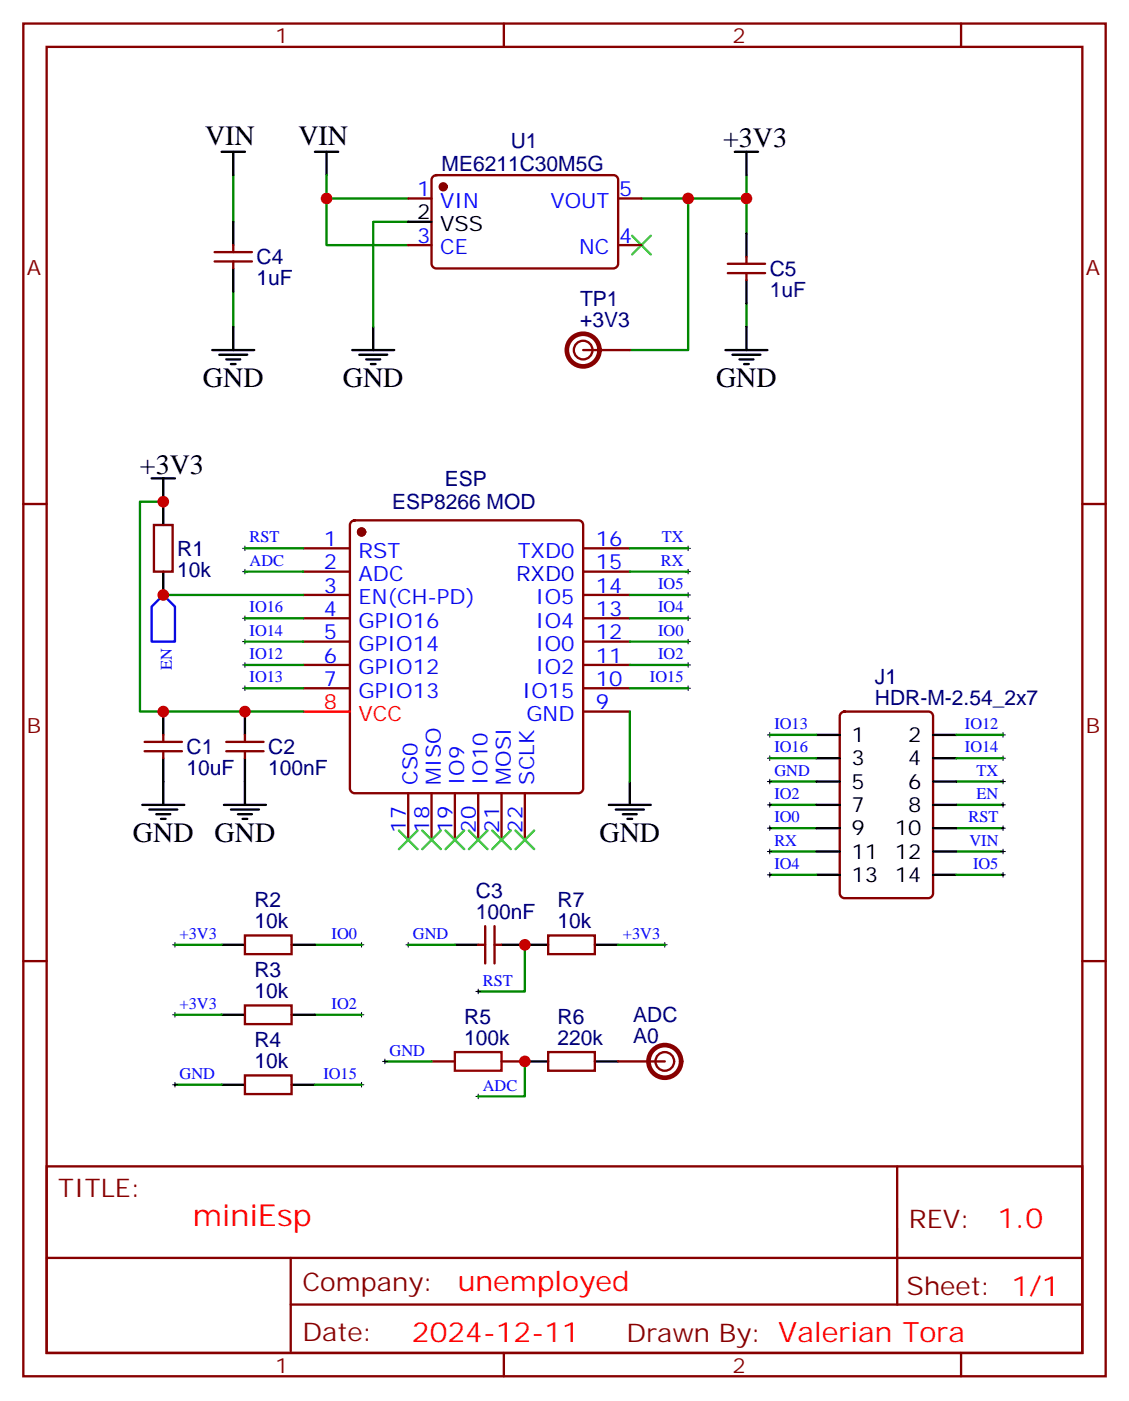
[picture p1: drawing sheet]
<svg xmlns="http://www.w3.org/2000/svg" width="171mm" height="212mm" viewBox="0 0 171 212" stroke-linecap="round" stroke-linejoin="round" font-family="sans-serif">
<g fill="none" stroke="#870000" stroke-width=".35">
<path d="M3.5 3.6h163.7v204.6h-163.7zM7.1 7.1h156.6v197.5h-156.6zM76.2 3.6v3.5M145.3 3.6v3.5M32.5 39.5h5.6M32.5 38.1h5.6M35.3 37.1v1M35.3 39.5v1.1M61.7 30h3.6M61.7 37.1h3.6M65.5 26.7l.5-.2h26.8a.71 .71 0 0 1 .7 .7v12.7a.76 .76 0 0 1-.7 .7h-26.8a.76 .76 0 0 1-.7-.7v-12.7zM93.5 30h3.5"/>
<path d="M93.5 37.1h3.5M110.1 39.9h5.6M112.9 38.8v1.1M88.2 53h7M110.1 41.3h5.6M112.9 41.3v1.1M3.5 76.2h3.6M23.3 79.4h2.8v7.1h-2.8zM53.2 78.9l.4-.2h33.9a.71 .71 0 0 1 .7 .7v39.9a.76 .76 0 0 1-.7 .7h-33.9a.76 .76 0 0 1-.7-.7v-39.9zM163.7 76.2h3.5M45.9 82.9h7M45.9 86.5h7"/>
<path d="M45.9 90h7M45.9 93.5h7M45.9 97h7M88.2 82.9h7M88.2 86.5h7M88.2 90h7M88.2 93.5h7M88.2 97h7M21.9 113.6h5.6M21.9 112.2h5.6M24.7 111.2v1M24.7 113.6v1.1"/>
<path d="M34.2 113.6h5.7M34.2 112.2h5.7M37 111.2v1M37 113.6v1.1M45.9 100.6h7M45.9 104.1h7M61.7 120v7M65.3 120v7M68.8 120v7M72.3 120v7M75.8 120v7M79.4 120v7"/>
<path d="M88.2 100.6h7M88.2 104.1h7M88.2 107.6h7M127.2 107.8l.5-.2h12.7a.71 .71 0 0 1 .7 .7v26.8a.76 .76 0 0 1-.7 .8h-12.7a.76 .76 0 0 1-.7-.8v-26.8zM3.5 145.4h3.6M37 152.1h7.1v2.8h-7.1zM37 141.5h7.1v2.8h-7.1zM72.3 142.9h1.1M73.4 140.1v5.6M74.8 140.1v5.6M74.8 142.9h1M82.9 159.1h7.1v2.9h-7.1z"/>
<path d="M82.9 141.5h7.1v2.8h-7.1zM163.7 145.4h3.5M7.1 176.4h156.6v28.2h-156.6zM37 162.7h7.1v2.8h-7.1zM65.3 160.5h3.5M75.8 160.5h3.6M93.5 160.5h7M135.7 176.4v20.9M7.1 190.3h156.5M44 197.3h119.6M44 190.3v14.1M76.2 204.6v3.6"/>
<path d="M145.3 204.6v3.6"/>
<circle cx="88.2" cy="53" r="1.41"/>
<circle cx="100.5" cy="160.5" r="1.41"/>
</g>
<g fill="#870000" stroke="#870000" stroke-width=".35">
<circle cx="54.7" cy="80.5" r=".53"/>
<circle cx="67" cy="28.3" r=".53"/>
</g>
<path d="M45.9 107.6h7" fill="none" stroke="#f00" stroke-width=".35"/>
<g fill="none" stroke="#3c3" stroke-width=".35">
<path d="M95.6 35.7l2.8 2.8M98.4 35.7l-2.8 2.8M60.3 125.6l2.8 2.8M63.1 125.6l-2.8 2.8M63.9 125.6l2.8 2.8M66.7 125.6l-2.8 2.8M67.4 125.6l2.8 2.8M70.2 125.6l-2.8 2.8M70.9 125.6l2.8 2.8M73.7 125.6l-2.8 2.8M74.4 125.6l2.9 2.8M77.3 125.6l-2.9 2.8"/>
<path d="M78 125.6l2.8 2.8M80.8 125.6l-2.8 2.8"/>
</g>
<g fill="none" stroke="#000" stroke-width=".15">
<path d="M36.7 82.9h.7M36.7 86.5h.7M36.7 97h.7M36.7 93.5h.7M37 82.6v.7M37 86.1v.7M37 93.2v.7M37 96.7v.7M103.7 82.9h.7M103.7 86.5h.7M103.7 97h.7M103.7 93.5h.7"/>
<path d="M103.7 90h.7M104.1 82.6v.7M104.1 86.1v.7M104.1 89.6v.7M104.1 93.2v.7M104.1 96.7v.7M36.7 104.1h.7M36.7 100.6h.7M37 100.2v.7M37 103.8v.7M103.7 104.1h.7M103.7 100.6h.7"/>
<path d="M104.1 100.2v.7M104.1 103.8v.7M116.1 114.7h.7M116.1 111.2h.7M116.1 118.2h.7M116.4 110.8v.7M116.4 114.3v.7M116.4 117.9v.7M151.3 114.7h.7M151.3 111.2h.7M151.3 118.2h.7M151.7 110.8v.7"/>
<path d="M151.7 114.3v.7M151.7 117.9v.7M116.1 128.8h.7M116.1 121.7h.7M116.1 125.3h.7M116.1 132.3h.7M116.4 121.4v.7M116.4 124.9v.7M116.4 128.4v.8M116.4 132v.7M151.3 128.8h.7M151.3 121.7h.7"/>
<path d="M151.3 125.3h.7M151.3 132.3h.7M151.7 121.4v.7M151.7 124.9v.7M151.7 128.4v.8M151.7 132v.7M26.1 142.9h.7M26.1 153.5h.7M26.5 142.6v.7M26.5 153.1v.7M54.3 142.9h.7M54.3 153.5h.7"/>
<path d="M54.7 142.6v.7M54.7 153.1v.7M61.4 142.9h.7M61.7 142.6v.7M72 150h.7M72.3 149.6v.7M100.2 142.9h.7M100.5 142.6v.7M26.1 164.1h.7M26.5 163.7v.7M54.3 164.1h.7M54.7 163.7v.7"/>
<path d="M57.9 160.5h.7M58.2 160.2v.7M72 165.8h.7M72.3 165.5v.7"/>
</g>
<g fill="none" stroke="#008700" stroke-width=".35">
<path d="M35.3 26.5v7M49.4 26.5v3.5M61.7 30h-12.3v7.1h12.3M61.7 33.5h-5.3v15.9M97 30h15.9v5.3M104.1 30v23h-8.9M112.9 26.5v3.5M35.3 44.1v5.3M112.9 45.9v3.5M24.7 75.9h-3.5v31.7h24.7M24.7 90h21.2M37 82.9h8.9"/>
<path d="M37 86.5h8.9M37 93.5h8.9M37 97h8.9M95.2 82.9h8.9M95.2 86.5h8.9M95.2 90h8.9M95.2 93.5h8.9M95.2 97h8.9M37 100.6h8.9M37 104.1h8.9M95.2 100.6h8.9M95.2 104.1h8.9"/>
<path d="M95.2 107.6v10.6M116.4 118.2h7.1M116.4 114.7h7.1M116.4 111.2h7.1M144.6 118.2h7.1M144.6 114.7h7.1M144.6 111.2h7.1M116.4 125.3h7.1M116.4 128.8h7.1M116.4 121.7h7.1M116.4 132.3h7.1M144.6 125.3h7.1"/>
<path d="M144.6 128.8h7.1M144.6 121.7h7.1M144.6 132.3h7.1M26.5 142.9h7M26.5 153.5h7M47.6 142.9h7.1M47.6 153.5h7.1M61.7 142.9h7.1M79.4 142.9v7.1h-7.1M93.5 142.9h7M26.5 164.1h7M47.6 164.1h7.1"/>
<path d="M58.2 160.5h7.1M79.4 160.5v5.3h-7.1"/>
</g>
<g fill="none" stroke="#000" stroke-width=".35">
<path d="M33.5 23h3.5M35.3 23v3.5M35.3 33.5v3.6M47.6 23h3.6M49.4 23v3.5M61.7 33.5h3.6M111.1 23h3.6M112.9 23v3.5M112.9 35.3v3.5M32.1 53h6.4M33.2 53.7h4.2M34.2 54.4h2.1"/>
<path d="M34.9 55.1h.7M35.3 40.6v3.5M35.3 49.4v3.6M53.3 53h6.3M54.3 53.7h4.3M55.4 54.4h2.1M56.1 55.1h.7M56.4 49.4v3.6M109.7 53h6.4M110.8 53.7h4.2M111.8 54.4h2.1M112.5 55.1h.7"/>
<path d="M112.9 42.4v3.5M112.9 49.4v3.6M22.9 72.4h3.6M24.7 72.4v7M24.7 86.5v3.5M24.7 107.6v3.6M24.7 114.7v7M37 107.6v3.6M37 114.7v7M95.2 118.2v3.5M123.5 111.2h3.5M123.5 114.7h3.5"/>
<path d="M123.5 118.2h3.5M141.1 111.2h3.5M141.1 114.7h3.5M141.1 118.2h3.5M21.5 121.7h6.4M22.6 122.4h4.2M23.6 123.2h2.2M24.3 123.9h.7M33.9 121.7h6.3M34.9 122.4h4.3M36 123.2h2.1M36.7 123.9h.7"/>
<path d="M92.1 121.7h6.3M93.1 122.4h4.3M94.2 123.2h2.1M94.9 123.9h.7M123.5 121.7h3.5M123.5 125.3h3.5M123.5 128.8h3.5M123.5 132.3h3.5M141.1 121.7h3.5M141.1 125.3h3.5M141.1 128.8h3.5M141.1 132.3h3.5"/>
<path d="M33.5 153.5h3.5M33.5 142.9h3.5M44.1 153.5h3.5M44.1 142.9h3.5M68.8 142.9h3.5M75.8 142.9h7.1M90 142.9h3.5M33.5 164.1h3.5M44.1 164.1h3.5M79.4 160.5h3.5M90 160.5h3.5"/>
</g>
<path d="M68.8 159.1h7v2.9h-7z" fill="none" stroke="#a10000" stroke-width=".35"/>
<g fill="none" stroke="#870000" stroke-width=".71">
<circle cx="88.2" cy="53" r="2.47"/>
<circle cx="100.5" cy="160.5" r="2.47"/>
</g>
<path d="M24.7 90l1.8 1.8v5.2h-3.6v-5.2z" fill="none" stroke="#00f" stroke-width=".35"/>
<g fill="#c00">
<circle cx="37" cy="107.6" r=".88"/>
<circle cx="24.7" cy="107.6" r=".88"/>
<circle cx="24.7" cy="75.9" r=".88"/>
<circle cx="79.4" cy="160.5" r=".88"/>
<circle cx="79.4" cy="142.9" r=".88"/>
<circle cx="104.1" cy="30" r=".88"/>
<circle cx="112.9" cy="30" r=".88"/>
<circle cx="49.4" cy="30" r=".88"/>
<circle cx="24.7" cy="90" r=".88"/>
</g>
<text font-size="4.6" fill="#f00" x="29.1" y="185.5">miniEsp</text>
<g font-size="4.2">
<text x="31" y="21.9">VIN</text>
<text x="45.1" y="21.9">VIN</text>
<text x="109.4" y="22.3">+3V3</text>
<text x="30.7" y="58.6">GND</text>
<text x="51.9" y="58.6">GND</text>
<text x="108.3" y="58.6">GND</text>
<text x="21.2" y="71.6">+3V3</text>
<text x="20.1" y="127.4">GND</text>
<text x="32.5" y="127.4">GND</text>
<text x="90.7" y="127.4">GND</text>
</g>
<g font-size="4.2" fill="#f00">
<text x="150.9" y="185.7">1.0</text>
<text x="69.2" y="195.2">unemployed</text>
<text x="62.3" y="203.1">2024-12-11</text>
</g>
<g font-size="3.9" fill="#800">
<text x="8.8" y="181">TITLE:</text>
<text x="137.4" y="185.7">REV:</text>
<text x="45.7" y="195.2">Company:</text>
<text x="137.1" y="195.8">Sheet: 1/1</text>
<text x="45.7" y="202.9">Date:</text>
<text x="94.8" y="203">Drawn By: Valerian Tora</text>
</g>
<g font-size="3.2" fill="#800">
<text x="41.6" y="6.6">1</text>
<text x="110.8" y="6.6">2</text>
<text x="4.1" y="41.7">A</text>
<text x="164.2" y="41.7">A</text>
<text x="4.1" y="110.8">B</text>
<text x="164.2" y="110.8">B</text>
<text x="41.6" y="207.6">1</text>
<text x="110.8" y="207.6">2</text>
</g>
<g font-size="3.2" fill="#000080">
<text x="77.2" y="22.4">U1</text>
<text x="66.8" y="25.9">ME6211C30M5G</text>
<text x="38.8" y="40">C4</text>
<text x="116.4" y="41.8">C5</text>
<text x="38.8" y="43.2">1uF</text>
<text x="87.7" y="46.3">TP1</text>
<text x="116.4" y="44.9">1uF</text>
<text x="87.7" y="49.4">+3V3</text>
<text x="59.3" y="77">ESP8266 MOD</text>
<text x="67.3" y="73.5">ESP</text>
<text x="26.8" y="87.3">10k</text>
<text x="26.8" y="84.1">R1</text>
<text x="132.3" y="106.6">HDR-M-2.54_2x7</text>
<text x="132.3" y="103.5">J1</text>
<text x="28.2" y="117.2">10uF</text>
<text x="28.2" y="114">C1</text>
<text x="40.6" y="117.2">100nF</text>
<text x="40.6" y="114">C2</text>
<text x="38.5" y="137.2">R2</text>
<text x="72" y="135.9">C3</text>
<text x="84.3" y="137.3">R7</text>
<text x="38.5" y="140.4">10k</text>
<text x="72" y="139">100nF</text>
<text x="84.3" y="140.4">10k</text>
<text x="38.5" y="147.8">R3</text>
<text x="38.5" y="151">10k</text>
<text x="70.2" y="155">R5</text>
<text x="84.3" y="155">R6</text>
<text x="95.8" y="154.6">ADC</text>
<text x="38.5" y="161.6">10k</text>
<text x="38.5" y="158.4">R4</text>
<text x="70.2" y="158.1">100k</text>
<text x="84.3" y="158.1">220k</text>
<text x="95.8" y="157.8">A0</text>
</g>
<g font-size="3.2" fill="#00f">
<text x="63.1" y="29.7">1</text>
<text x="93.7" y="29.7">5</text>
<text x="66.6" y="31.4">VIN</text>
<text x="83.2" y="31.4">VOUT</text>
<text x="63.1" y="36.7">3</text>
<text x="66.6" y="38.5">CE</text>
<text x="87.6" y="38.5">NC</text>
<text x="93.7" y="36.7">4</text>
<text x="49" y="82.6">1</text>
<text x="90.1" y="82.6">16</text>
<text x="49" y="86.1">2</text>
<text x="49" y="89.6">3</text>
<text x="54.2" y="84.3">RST</text>
<text x="54.2" y="87.9">ADC</text>
<text x="78.3" y="84.3">TXD0</text>
<text x="90.1" y="89.6">14</text>
<text x="90.1" y="86.1">15</text>
<text x="49" y="93.2">4</text>
<text x="54.2" y="91.4">EN(CH-PD)</text>
<text x="54.2" y="94.9">GPIO16</text>
<text x="81" y="94.9">IO4</text>
<text x="81" y="91.4">IO5</text>
<text x="90.1" y="93.2">13</text>
<text x="49" y="96.7">5</text>
<text x="49" y="100.2">6</text>
<text x="54.2" y="98.5">GPIO14</text>
<text x="54.2" y="102">GPIO12</text>
<text x="81" y="102">IO2</text>
<text x="81" y="98.5">IO0</text>
<text x="90.1" y="100.2">11</text>
<text x="90.1" y="96.7">12</text>
<text x="49" y="103.8">7</text>
<text x="54.2" y="105.5">GPIO13</text>
<text x="79" y="105.5">IO15</text>
<text x="90.1" y="107.3">9</text>
<text x="90.1" y="103.8">10</text>
<text x="79.6" y="109">GND</text>
<text x="63.1" y="118.7" transform="rotate(-90 63.1 118.7)">CS0</text>
<text x="66.7" y="118.7" transform="rotate(-90 66.7 118.7)">MISO</text>
<text x="70.2" y="118.7" transform="rotate(-90 70.2 118.7)">IO9</text>
<text x="73.7" y="118.7" transform="rotate(-90 73.7 118.7)">IO10</text>
<text x="77.3" y="118.7" transform="rotate(-90 77.3 118.7)">MOSI</text>
<text x="80.8" y="118.7" transform="rotate(-90 80.8 118.7)">SCLK</text>
<text x="61.4" y="126" transform="rotate(-90 61.4 126)">17</text>
<text x="64.9" y="126" transform="rotate(-90 64.9 126)">18</text>
<text x="68.4" y="126" transform="rotate(-90 68.4 126)">19</text>
<text x="72" y="126" transform="rotate(-90 72 126)">20</text>
<text x="75.5" y="126" transform="rotate(-90 75.5 126)">21</text>
<text x="79" y="126" transform="rotate(-90 79 126)">22</text>
</g>
<g font-size="3.2">
<text x="63.1" y="33.2">2</text>
<text x="66.6" y="35">VSS</text>
<text x="128.8" y="112.2">1</text>
<text x="137.3" y="112.2">2</text>
<text x="128.8" y="115.7">3</text>
<text x="128.8" y="119.3">5</text>
<text x="137.3" y="115.7">4</text>
<text x="137.3" y="119.3">6</text>
<text x="128.8" y="122.8">7</text>
<text x="137.3" y="122.8">8</text>
<text x="128.8" y="126.3">9</text>
<text x="128.8" y="129.9">11</text>
<text x="135.3" y="126.3">10</text>
<text x="135.3" y="129.9">12</text>
<text x="128.8" y="133.4">13</text>
<text x="135.3" y="133.4">14</text>
</g>
<text font-size="3.2" fill="#00c" x="78" y="87.9">RXD0</text>
<g font-size="3.2" fill="#f00">
<text x="49" y="107.3">8</text>
<text x="54.2" y="109">VCC</text>
</g>
<g font-size="2.5" fill="#00f">
<text x="37.7" y="82.1">RST</text>
<text x="100.1" y="82.1">TX</text>
<text x="37.7" y="85.6">ADC</text>
<text x="99.5" y="89.1">IO5</text>
<text x="100" y="85.6">RX</text>
<text x="37.7" y="92.6">IO16</text>
<text x="99.5" y="92.6">IO4</text>
<text x="26" y="101.3" transform="rotate(-90 26 101.3)">EN</text>
<text x="37.7" y="96.2">IO14</text>
<text x="37.7" y="99.7">IO12</text>
<text x="99.5" y="96.2">IO0</text>
<text x="99.5" y="99.7">IO2</text>
<text x="37.7" y="103.2">IO13</text>
<text x="98.3" y="103.2">IO15</text>
<text x="117.1" y="113.8">IO16</text>
<text x="117.1" y="110.3">IO13</text>
<text x="145.9" y="113.8">IO14</text>
<text x="145.9" y="110.3">IO12</text>
<text x="117.1" y="117.3">GND</text>
<text x="147.7" y="117.3">TX</text>
<text x="117.1" y="120.9">IO2</text>
<text x="117.1" y="124.4">IO0</text>
<text x="146.5" y="124.4">RST</text>
<text x="147.7" y="120.9">EN</text>
<text x="117.1" y="127.9">RX</text>
<text x="117.1" y="131.4">IO4</text>
<text x="146.6" y="127.9">VIN</text>
<text x="147.2" y="131.4">IO5</text>
<text x="27.2" y="142">+3V3</text>
<text x="50.1" y="142">IO0</text>
<text x="62.4" y="142">GND</text>
<text x="94.2" y="142">+3V3</text>
<text x="73" y="149.1">RST</text>
<text x="27.2" y="152.6">+3V3</text>
<text x="50.1" y="152.6">IO2</text>
<text x="58.9" y="159.7">GND</text>
<text x="27.2" y="163.2">GND</text>
<text x="48.9" y="163.2">IO15</text>
<text x="73" y="165">ADC</text>
</g>
</svg>
